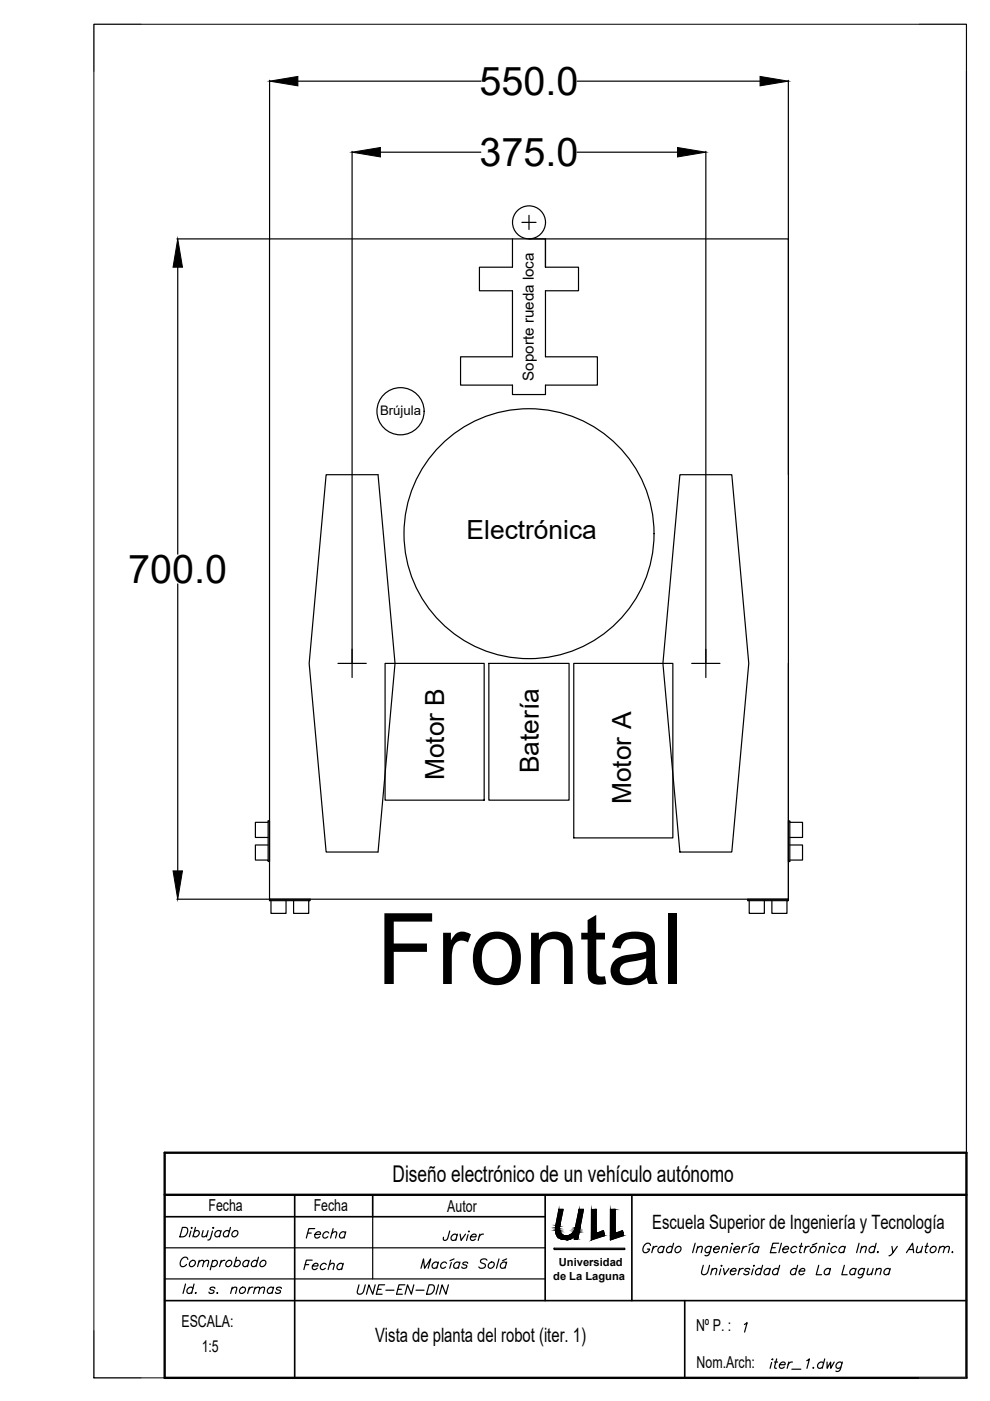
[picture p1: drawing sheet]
<svg xmlns="http://www.w3.org/2000/svg" width="210mm" height="297mm" viewBox="0 0 210 297" stroke-linecap="round" stroke-linejoin="round" font-family="sans-serif">
<!-- layer: 0 -->
<g fill="none" stroke="#000" stroke-width=".25">
<path d="M57.2 17v33.6M63.2 17.2h38.8M122.4 17.2h38.7M167.1 17v33.6M74.7 32.1v108.5M80.7 32.3h21.3M122.4 32.3h21.3M149.7 32.1v108.5M37.5 50.7h19.6M37.7 56.7v60.8M57.1 50.7h110.1v139.9h-110.1zM108.7 50.7v6h-7.1v4.9h7.1v14h-11.1v6.1h11.1v2h7v-2h11v-6.1h-11v-14h7v-4.9h-7"/>
<path d="M110.7 47.1h3M112.2 50.7h3.5v6M112.2 45.7v3M115.7 50.7v6M167.2 50.7v49.9M69.1 100.6h11.1l3.6 40.1-3.6 39.9h-11.1l-3.6-39.9zM144.2 100.6h11l3.6 40.1-3.6 39.9h-11l-3.6-39.9zM37.7 123.8v60.8M74.7 137.6v6M149.7 137.6v6M71.7 140.7h6M81.6 140.7h21.1v29h-21.1z"/>
<path d="M121.7 140.7h21v37h-21zM146.7 140.7h6M167.2 140.7v49.9M56.9 179.2h-2.7v3.2h2.7v.2h.2v-8.5h-.2v8.3M56.9 174.3h-2.7v3.3h2.7M56.9 174.1h.2M167.5 174.3v8.3h-.3v-8.5h.3v.2h2.7v3.3h-2.7M167.5 179.2h2.7v3.2h-2.7M37.5 190.6h19.6M57.1 190.6v.4M57.5 191v2.7h3.1v-2.7M62.2 191v2.7h3.3v-2.7h.3v-.4h-8.7v.4h8.4"/>
<path d="M158.6 190.6v.4M158.9 191v2.7h3.2v-2.7M167.2 190.6v.4h-.3v2.7h-3.2v-2.7M167.2 190.6h-8.6v.4h8.3M167.2 182.6h.3M79 258v13.2M117.8 259.8l.7-3.4h.9l-.8 3.6 .1 .9M117.9 259.8a2.24 2.24 0 0 0 1.4 2.9 2.91 2.91 0 0 0 2.4-.4l.1 .1M125.4 256.5l1-.1v5.1l1.5-.6 .3 1.1-2.8 .9zM129.4 256.4h1v5.1l1.6-.6 .2 1.1-2.8 .9zM117.5 264.6h15v.3h-15zM122 260.3l.8-3.9h.9l-1.2 6.3h-.7v-.3"/>
<path d="M122 260.3a1.93 1.93 0 0 1-2.7 1.5l-.6-.9"/>
<circle cx="112.2" cy="47.1" r="3.5"/>
<circle cx="84.9" cy="87.2" r="5"/>
<circle cx="112.2" cy="113.2" r="26.5"/>
</g>
<!-- layer: Motores -->
<path d="M103.6 140.7h17.1v29h-17.1z" fill="none" stroke="#000" stroke-width=".25"/>
<!-- layer: FRAME 070 -->
<path d="M204.9 15.1v277" fill="none" stroke="#00f" stroke-width=".25"/>
<!-- layer: FRAME 200 -->
<path d="M29.9 5.1h-10v10M194.9 5.1h10v10M19.9 282.1v10h10M204.9 282.1v10h-10" fill="none" stroke="#808080" stroke-width=".25"/>
<!-- layer: caj 50 -->
<path d="M34.9 244.4h170v47.7h-170zM34.9 253.3h170" fill="none" stroke="#000" stroke-width=".5"/>
<!-- layer: caj 35 -->
<path d="M34.9 258h80.7M62.5 253.3v38.8M79 253.3v4.7M115.6 253.3v22.5M134 253.3v22.5M34.9 275.8h170M145.2 275.8v16.3" fill="none" stroke="#000" stroke-width=".35"/>
<!-- layer: caj 25 -->
<path d="M34.9 264.6h80.7M34.9 271.2h80.7" fill="none" stroke="#000" stroke-width=".25"/>
<!-- layer: txt25 -->
<g fill="none" stroke="#000" stroke-width=".25">
<path d="M38.7 260.2h.6a1.1 1.1 0 0 1 .5 1.2 1.1 1.1 0 0 1-1 .8h-.7zM39.3 272.2l-.5 2M39.8 267a.78 .78 0 0 0-.8-.4 .78 .78 0 0 0-.7 .7 .91 .91 0 0 0 .3 1.3 .95 .95 0 0 0 .9-.5M40.4 267.5a.59 .59 0 0 1 .9-.2 .59 .59 0 0 1-.1 1 .59 .59 0 0 1-.9 .1 .59 .59 0 0 1 .1-.9zM40.5 261l-.4 1.2M40.6 260.3h.2zM40.9 273.2a.71 .71 0 0 0-1.1 0 .71 .71 0 0 0 .1 1l.8-.3M41.1 272.2l-.5 2M41.2 261.2a.59 .59 0 0 1 .9-.2 .59 .59 0 0 1-.1 .9 .62 .62 0 0 1-1 0M41.4 274.1h.2zM41.4 260.2l-.5 2M42.1 267.6l.6-.4 .5 .1-.3 1.3"/>
<path d="M42.2 267.2l-.3 1.4M43.1 260.9l-.3 1.2 .5 .1 .6-.3M43.2 267.6l.6-.4 .4 .1-.2 1.3M44.1 260.9l-.3 1.3M45 267.5a.59 .59 0 0 1 1-.2 .59 .59 0 0 1-.1 1 .62 .62 0 0 1-1.1 0M45 261l-.4 1.5-.1 .3-.4 .1M45.1 267.2l-.5 2M45.1 260.3h.2zM45.6 273.2a.53 .53 0 0 0-.6-.3 .53 .53 0 0 0-.4 .5l.7 .3 .1 .2a.62 .62 0 0 1-1.1 0M46 274.1h.2zM46.8 261.2a.71 .71 0 0 0-1 0 .71 .71 0 0 0 .1 1l.7-.3M46.9 260.9l-.4 1.3"/>
<path d="M46.9 267.2l-.3 1.4M47.7 267.2a.87 .87 0 0 0-.9 .6M48.1 267.5a.59 .59 0 0 1 .9-.2 .59 .59 0 0 1-.1 1 .59 .59 0 0 1-.9 .1 .59 .59 0 0 1 .1-.9zM48.6 261.2a.71 .71 0 0 0-1 0 .71 .71 0 0 0 .1 1l.7-.3M48.9 260.2l-.6 2M49.2 273.3l.5-.4 .5 .1-.3 1.2M49.3 272.9l-.4 1.3M49.4 261.2a.59 .59 0 0 1 .9-.2 .59 .59 0 0 1-.1 .9 .59 .59 0 0 1-.9 .2 .59 .59 0 0 1 .1-.9zM49.9 267.5a.59 .59 0 0 1 .9-.2 .59 .59 0 0 1-.1 1 .62 .62 0 0 1-1 0M50.1 266.6l-.5 2M51 273.2a.59 .59 0 0 1 .9-.2 .59 .59 0 0 1-.1 .9 .59 .59 0 0 1-.9 .2 .59 .59 0 0 1 .1-.9zM52.7 267.5a.71 .71 0 0 0-1 0 .71 .71 0 0 0 .1 1.1l.7-.3"/>
<path d="M52.8 267.2l-.3 1.4M52.9 272.9l-.4 1.3M53.6 272.9a.87 .87 0 0 0-.9 .6M54 273.3l.6-.4 .4 .1-.2 1.2M54.1 272.9l-.4 1.3M54.6 267.5a.71 .71 0 0 0-1.1 0 .71 .71 0 0 0 .1 1.1l.8-.3M54.8 266.6l-.5 2M55.1 273.3l.5-.4 .5 .1-.3 1.2M55.3 267.5a.59 .59 0 0 1 .9-.2 .59 .59 0 0 1 0 1 .59 .59 0 0 1-1 .1 .59 .59 0 0 1 .1-.9zM57.9 273.2a.71 .71 0 0 0-1 0 .71 .71 0 0 0 .1 1l.7-.3M58 272.9l-.3 1.3M59.7 273.2a.53 .53 0 0 0-.6-.3 .53 .53 0 0 0-.5 .5l.8 .3 .1 .2a.62 .62 0 0 1-1.1 0"/>
<path d="M89.3 268.9l.5-2 .2 2 1.3-2-.5 2M92.9 267.9a.71 .71 0 0 0-1.1 0 .71 .71 0 0 0 .1 1l.8-.3M92.9 267.6l-.3 1.3M94.7 267.9a.71 .71 0 0 0-1.1 0 .71 .71 0 0 0 .1 1l.8-.3M95.4 261l-.6 1.8-.4 .2-.3-.1-.1-.6M95.7 267.7l-.3 1.2M96.3 266.9l-.9 .4M96.9 261.9a.71 .71 0 0 0-1 .1 .71 .71 0 0 0 .1 1l.7-.3M97 261.7l-.4 1.3M97.4 267.9a.71 .71 0 0 0-1 0 .71 .71 0 0 0 .1 1l.7-.3M97.5 267.6l-.3 1.3M97.6 261.7l.2 1.3 .9-1.3"/>
<path d="M99.2 267.9a.53 .53 0 0 0-.6-.3 .53 .53 0 0 0-.4 .4l.7 .3 .1 .3a.62 .62 0 0 1-1.1 0M99.2 261.8l-.3 1.2M99.3 261.1h.2zM99.8 262.2h1.1l.1-.2a.66 .66 0 0 0-.8-.3 .66 .66 0 0 0-.5 .7 .56 .56 0 0 0 .4 .6 .56 .56 0 0 0 .7-.3M101.7 261.7l-.3 1.3M102.5 261.7a.87 .87 0 0 0-.9 .5M103.2 267.2a.82 .82 0 0 0-1.3 .2l.1 .3 .8 .3a.71 .71 0 0 1-.4 .9 .71 .71 0 0 1-.9-.3M103.7 267.9a.56 .56 0 0 1 .8-.3 .56 .56 0 0 1 .3 .7 .62 .62 0 0 1-.7 .6 .62 .62 0 0 1-.6-.6zM105.8 266.9l-.5 2M107.4 267.9a.71 .71 0 0 0-1.1 0 .71 .71 0 0 0 .1 1l.7-.3M107.4 266.9l-.9 .4M107.4 267.6l-.3 1.3"/>
<path d="M137.9 264.1a.78 .78 0 0 0-.8-.5 .78 .78 0 0 0-.7 .8 .89 .89 0 0 0 .3 1.2 .91 .91 0 0 0 1-.8h-.4M138.5 264.3l-.3 1.3M139.3 264.3a.87 .87 0 0 0-.9 .5M140.8 264.5a.71 .71 0 0 0-1.1 0 .71 .71 0 0 0 .1 1.1l.8-.3M140.8 264.3l-.3 1.3M142.6 264.5a.71 .71 0 0 0-1.1 0 .71 .71 0 0 0 .1 1.1l.8-.3M142.8 263.6l-.5 2M143.3 264.5a.59 .59 0 0 1 1-.1 .59 .59 0 0 1-.1 .9 .59 .59 0 0 1-1 .2 .59 .59 0 0 1 .1-1zM147.4 263.6l-.5 2M147.9 264.6l.5-.3 .5 .1-.2 1.2M148 264.3l-.4 1.3M149.1 268.3l-.4 1.4a.67 .67 0 0 0 .7 .6 .67 .67 0 0 0 .7-.6l.3-1.4"/>
<path d="M150.8 264.5a.71 .71 0 0 0-1.1 0 .71 .71 0 0 0 .1 1.1l.7-.3M150.8 264.3l-.4 1.5a.65 .65 0 0 1-.9 .3M150.9 269.3l.6-.4 .5 .1-.3 1.3M151 268.9l-.3 1.4M151.3 264.8h1.2v-.2a.65 .65 0 0 0-.8-.3 .65 .65 0 0 0-.4 .7 .55 .55 0 0 0 .4 .6 .55 .55 0 0 0 .7-.3M152.8 269l-.3 1.3M152.9 268.4h.2zM153.2 264.6l.6-.3 .4 .1-.2 1.2M153.3 264.3l-.4 1.3M153.4 268.9l.2 1.4 1-1.4M154.9 269.5h1.1l.1-.2a.66 .66 0 0 0-.8-.3 .66 .66 0 0 0-.5 .7 .56 .56 0 0 0 .4 .6 .56 .56 0 0 0 .7-.3M155.1 264.4l-.3 1.2"/>
<path d="M155.2 263.7h.2zM155.6 264.8h1.2v-.2a.65 .65 0 0 0-.8-.3 .65 .65 0 0 0-.4 .7 .55 .55 0 0 0 .4 .6 .55 .55 0 0 0 .6-.3M156.8 268.9l-.3 1.4M157.6 264.3l-.4 1.3M157.6 268.9a.87 .87 0 0 0-.9 .6M158.4 264.3a.87 .87 0 0 0-1 .5M159 269.2a.53 .53 0 0 0-.6-.3 .53 .53 0 0 0-.4 .5l.7 .3 .1 .3a.62 .62 0 0 1-1.1 0M159.1 264.4l-.3 1.2M159.7 263.6l-.9 .4M159.7 269l-.4 1.3M159.8 268.4h.2zM160.9 264.5a.71 .71 0 0 0-1.1 0 .71 .71 0 0 0 .1 1.1l.7-.3"/>
<path d="M160.9 264.3l-.3 1.3M161.4 269.2a.71 .71 0 0 0-1 0 .71 .71 0 0 0 .1 1.1l.7-.3M161.7 268.3l-.6 2M163.2 269.2a.71 .71 0 0 0-1 0 .71 .71 0 0 0 .1 1.1l.7-.3M163.3 268.9l-.3 1.4M163.6 264.5h.8M165.1 269.2a.71 .71 0 0 0-1.1 0 .71 .71 0 0 0 .1 1.1l.8-.3M165.1 263.6h-1.2l-.6 2h1.3M165.3 268.3l-.5 2M165.7 263.6l-.6 2M166 264.8h1.1l.1-.2a.66 .66 0 0 0-.8-.3 .66 .66 0 0 0-.4 .7 .56 .56 0 0 0 .4 .6 .56 .56 0 0 0 .6-.3M168.9 269.2a.71 .71 0 0 0-1.1 0 .71 .71 0 0 0 .1 1.1l.8-.3"/>
<path d="M168.9 264.5a.71 .71 0 0 0-1 0 .71 .71 0 0 0 .1 1.1l.7-.3M169.1 268.3l-.5 2M169.5 269.5h1.1v-.2a.65 .65 0 0 0-.7-.3 .65 .65 0 0 0-.5 .7v.3a.58 .58 0 0 0 .5 .3 .58 .58 0 0 0 .6-.3M169.5 264.3h.7M170 263.6l-.5 1.6v.3l.4 .1M170.8 264.3l-.3 1.3M171.6 264.3a.87 .87 0 0 0-.9 .5M172 264.5a.59 .59 0 0 1 .9-.1 .59 .59 0 0 1-.1 .9 .59 .59 0 0 1-.9 .2 .59 .59 0 0 1 .1-1zM173.2 263.6l-1 .4M173.6 268.3l-.5 2h1.1M173.8 264.6l.6-.3 .4 .1-.2 1.2M173.9 264.3l-.4 1.3"/>
<path d="M175.7 264.4l-.4 1.2M175.7 263.7h.2zM176 269.2a.71 .71 0 0 0-1 0 .71 .71 0 0 0 .1 1.1l.7-.3M176.1 268.9l-.4 1.4M177.4 264.5a.71 .71 0 0 0-1 0 .71 .71 0 0 0 .1 1.1l.7-.3M179 268.3l-.5 2h1.1M179.1 264.5a.71 .71 0 0 0-1 0 .71 .71 0 0 0 .1 1.1l.7-.3M179.2 264.3l-.3 1.3M181.4 269.2a.71 .71 0 0 0-1 0 .71 .71 0 0 0 .1 1.1l.7-.3M181.5 268.9l-.3 1.4M182.1 263.6l-.5 2M182.6 264.6l.6-.3 .5 .1-.3 1.2"/>
<path d="M182.7 264.3l-.3 1.3M183.2 269.2a.71 .71 0 0 0-1 0 .71 .71 0 0 0 .1 1.1l.7-.3M183.3 268.9l-.4 1.6a.64 .64 0 0 1-.9 .3M184.1 268.9l-.2 1.3 .4 .1 .6-.4M185.1 268.9l-.3 1.4M185.5 264.5a.71 .71 0 0 0-1 0 .71 .71 0 0 0 .1 1.1l.7-.3M185.8 263.6l-.6 2M185.8 269.3l.6-.4 .4 .1-.2 1.3M185.9 268.9l-.4 1.4M186 265.5h.2zM188.7 269.2a.71 .71 0 0 0-1.1 0 .71 .71 0 0 0 .1 1.1l.8-.3M188.8 268.9l-.4 1.4"/>
<path d="M189.1 264.3l.2 1.3 1-1.3M189.3 265.6l-.5 .5-.3 .1M192.2 265.6l1.3-2 .2 2M192.6 264.9h1M194.5 264.3l-.2 1.2 .5 .1 .5-.4M195.6 264.3l-.4 1.3M196.2 264.3h.6M196.6 263.6l-.4 1.6v.3l.4 .1M197.4 264.5a.59 .59 0 0 1 .9-.1 .59 .59 0 0 1 0 .9 .59 .59 0 0 1-1 .2 .59 .59 0 0 1 .1-1zM199.2 264.6l.6-.3 .4 .1-.2 1.2M199.3 264.3l-.3 1.3M200.3 264.6l.5-.3 .5 .1-.3 1.2"/>
<path d="M201.8 265.5h.2zM157.8 280.8l.6-.4-.5 2M163.6 288.9l-.3 1.2M163.7 288.2h.2zM164.2 288.8h.7M164.7 288.1l-.5 1.6v.3l.4 .1M165.3 289.3h1.1l.1-.1a.66 .66 0 0 0-.8-.4 .66 .66 0 0 0-.5 .7 .56 .56 0 0 0 .4 .6 .56 .56 0 0 0 .7-.3M167.3 288.8l-.4 1.3M167.9 290.3h1.9M168 288.8a.87 .87 0 0 0-.9 .5M171 288.5l.6-.4-.5 2M172.3 290h.2z"/>
<path d="M174.6 289.1a.71 .71 0 0 0-1.1 0 .71 .71 0 0 0 .2 1l.7-.3M174.9 288.1l-.6 2M175.4 288.8v1.3l.7-1.3v1.3l.8-1.3M178.5 289.1a.71 .71 0 0 0-1 0 .71 .71 0 0 0 .1 1l.7-.3M178.6 288.8l-.4 1.5a.66 .66 0 0 1-1 .4"/>
</g>
<!-- layer: 0 -->
<g fill="#000" stroke="#000" stroke-width=".21">
<path d="M57.2 17.2l6-1v2zM161.1 16.2l6 1-6 1zM74.7 32.3l6-1v2zM143.7 31.3l6 1-6 1zM37.7 50.7l1 6h-2zM36.7 184.6h2l-1 6zM125.4 256.5h1zM130.3 256.4h.1zM119 262.7h1.9zM120 262.8h.5zM121.8 262.4h.7v.3zM125.4 262v.9z"/>
<path d="M125.4 262h2.8l-2.8 .9zM127.7 261h.3zM129.4 262l.1 .8zM129.4 262h2.8l-2.7 .8z"/>
<path d="M117.8 259.8l.8 .2 .1-.2zM117.8 259.8l.8 .2h-.8z"/>
<path d="M118.5 256.4l.2 3.4 .7-3.4zM118.5 256.4l.2 3.4h-.9z"/>
<path d="M122.8 256.4l.2 3.9 .7-3.9zM122.8 256.4l.2 3.9h-1z"/>
<path d="M125.4 256.5l1 5v-5zM125.4 256.5l1 5h-1z"/>
<path d="M130.3 256.4h.1zM129.4 256.4h1z"/>
<path d="M129.4 256.4l1 5.1v-5.1zM129.4 256.4l1 5.1h-1z"/>
<path d="M117.8 260.3l.8 .2v-.2zM117.8 260.3l.8 .2h-.8z"/>
<path d="M117.8 260.1l.8 .2v-.2zM117.8 260.1l.8 .2h-.8z"/>
<path d="M117.8 260.5l.8 .1v-.1zM117.8 260.5l.8 .1h-.8z"/>
<path d="M117.8 260l.8 .1v-.1zM117.8 260l.8 .1h-.8z"/>
<path d="M117.8 260.6l.9 .3-.1-.3zM117.8 260.6l.9 .3h-.9z"/>
<path d="M117.8 260.9h.9zM117.8 260.9h.9z"/>
<path d="M117.8 260.9l1 .2-.1-.2zM117.8 260.9l1 .2h-1z"/>
<path d="M117.8 261.1l1 .1zM117.8 261.1l1 .1z"/>
<path d="M117.8 261.2l1.1 .1-.1-.1zM117.8 261.2l1.1 .1h-1z"/>
<path d="M117.9 261.3l1.1 .2-.1-.2zM117.9 261.3l1.1 .2h-1.1z"/>
<path d="M117.9 261.5h1.1zM117.9 261.5h1.1z"/>
<path d="M117.9 261.5l1.2 .2zM117.9 261.5l1.2 .2h-1.2z"/>
<path d="M117.9 261.7l1.3 .1zM117.9 261.7l1.3 .1h-1.2z"/>
<path d="M118 261.8h1.3zM118 261.8h1.3z"/>
<path d="M118 261.8l1.4 .1zM118 261.8l1.4 .1z"/>
<path d="M118.1 261.9l1.5 .1zM118.1 261.9l1.5 .1zM118.1 262h1.5zM118.1 262h1.5z"/>
<path d="M118.1 262h1.7zM118.1 262h1.7z"/>
<path d="M118.1 262l1.8 .1zM118.1 262l1.8 .1z"/>
<path d="M118.1 262.1h1.9zM118.1 262.1h1.9z"/>
<path d="M120 262.8h.4zM120.2 262.8h.2z"/>
<path d="M119.5 262.8h1.2zM119.5 262.8h1z"/>
<path d="M119.3 262.8h1.5zM119.3 262.8h1.4z"/>
<path d="M119 262.7h1.9zM119 262.7l1.8 .1z"/>
<path d="M118.8 262.6h2.2zM118.8 262.6l2.1 .1zM119 262.7h1.9z"/>
<path d="M118.6 262.5l2.4 .1 .2-.1zM118.6 262.5l2.4 .1h-2.2z"/>
<path d="M118.4 262.4l2.8 .1 .3-.1zM118.4 262.4l2.8 .1h-2.6z"/>
<path d="M118.4 262.3h3.2zM118.4 262.3l3.1 .1z"/>
<path d="M118.3 262.3h3.3zM118.3 262.3h3.3z"/>
<path d="M118.3 262.3h3.3zM118.3 262.3h3.4z"/>
<path d="M118.3 262.3h3.3zM118.3 262.3h3.3z"/>
<path d="M121.8 262.4v.3h.7zM121.8 262.7h.7z"/>
<path d="M121.8 262.4h.8zM121.8 262.4h.8z"/>
<path d="M121.8 262.4h.8zM121.8 262.4h.7z"/>
<path d="M121.7 262.3l.9 .1zM121.7 262.3l.9 .1z"/>
<path d="M121.8 262.4h.8zM121.8 262.4h.8z"/>
<path d="M121.8 262.4h.8zM121.8 262.4h.8z"/>
<path d="M121.7 262.3h.9zM121.7 262.3h.9z"/>
<path d="M121.7 262.3h.9zM121.7 262.3h.9z"/>
<path d="M121.7 262.3h.9zM121.7 262.3h.9z"/>
<path d="M121.7 262.3h.9zM121.7 262.3h.9z"/>
<path d="M121.7 262.3h.9zM121.7 262.3h.9z"/>
<path d="M118.2 262.2h4.4zM118.2 262.2l4.4 .1z"/>
<path d="M120.2 262.1h2.4zM120 262.1h2.6z"/>
<path d="M118.1 262.1l4.5 .1v-.1zM118.1 262.1l4.5 .1h-4.4z"/>
<path d="M120.4 262h2.2zM120.2 262.1h2.4z"/>
<path d="M120.6 261.9h2zM120.4 262h2.2z"/>
<path d="M120.9 261.8l1.7 .1 .1-.1zM120.6 261.9l.3-.1 1.7 .1z"/>
<path d="M121.1 261.7l1.6 .1v-.1zM120.9 261.8l.2-.1 1.6 .1z"/>
<path d="M121.3 261.5l1.4 .2v-.2zM121.1 261.7l.2-.2 1.4 .2z"/>
<path d="M121.5 261.3l1.2 .2 .1-.2zM121.5 261.3l1.2 .2h-1.4z"/>
<path d="M121.7 261l1.1 .3v-.3zM121.7 261l1.1 .3h-1.3z"/>
<path d="M121.8 260.8l1 .2 .1-.2zM121.8 260.8l1 .2h-1.1z"/>
<path d="M121.9 260.6l1 .2v-.2zM121.9 260.6l1 .2h-1.1z"/>
<path d="M122 260.3l.9 .3 .1-.3zM122 260.3l.9 .3h-1z"/>
<path d="M125.4 261.5h1zM125.4 261.5h1z"/>
<path d="M127.7 261l.4 .5-.1-.5zM126.4 261.5l1.3-.5 .4 .5z"/>
<path d="M126.4 261.5h1.7zM126.4 261.5h1.7z"/>
<path d="M125.4 261.5l2.8 .5-.1-.5zM125.4 261.5l2.8 .5h-2.8z"/>
<path d="M132 260.9l.1 .6zM130.4 261.5l1.6-.6 .1 .6z"/>
<path d="M129.4 261.5l2.8 .5-.1-.5zM129.4 261.5l2.8 .5h-2.8z"/>
</g>
<path d="M19.9 5.1h185v287h-185z" fill="none" stroke="#000" stroke-width=".21"/>
<text font-size="21" x="79.8" y="208.6">Frontal</text>
<g font-size="8.4">
<text x="101.7" y="20.2">550.0</text>
<text x="101.7" y="35.2">375.0</text>
<text x="27.2" y="123.6">700.0</text>
</g>
<g font-size="5.6">
<text x="98.9" y="114.3">Electrónica</text>
<text x="94.2" y="165.4" transform="rotate(-90 94.2 165.4)">Motor B</text>
<text x="114.3" y="164" transform="rotate(-90 114.3 164)">Batería</text>
<text x="133.8" y="170.5" transform="rotate(-90 133.8 170.5)">Motor A</text>
</g>
<g font-size="5.3">
<text x="63.9" y="263.9">Fecha</text>
<text x="63.1" y="270.6">Fecha</text>
</g>
<g font-size="4.9">
<text x="83.2" y="250.5">Diseño electrónico de un vehículo autónomo</text>
<text x="74.4" y="275.5">UNE-EN-DIN</text>
</g>
<g font-size="4.2">
<text x="138.3" y="260.6">Escuela Superior de Ingeniería y Tecnología</text>
<text x="79.5" y="284.6">Vista de planta del robot (iter. 1)</text>
</g>
<g font-size="3.5">
<text x="44.2" y="256.7">Fecha</text>
<text x="66.5" y="256.7">Fecha</text>
<text x="94.8" y="256.9">Autor</text>
<text x="38.5" y="281.4">ESCALA:</text>
<text x="42.8" y="286.7">1:5</text>
<text x="147.6" y="282.2">Nº P. :</text>
<text x="147.7" y="290.1">Nom.Arch:</text>
</g>
<text font-size="3.2" x="113.2" y="80.7" transform="rotate(-90 113.2 80.7)">Soporte rueda loca</text>
<text font-size="2.8" x="80.6" y="87.9">Brújula</text>
<g font-size="2.4">
<text x="118.5" y="268.5">Universidad</text>
<text x="117.3" y="271.4">de La Laguna</text>
</g>
</svg>
